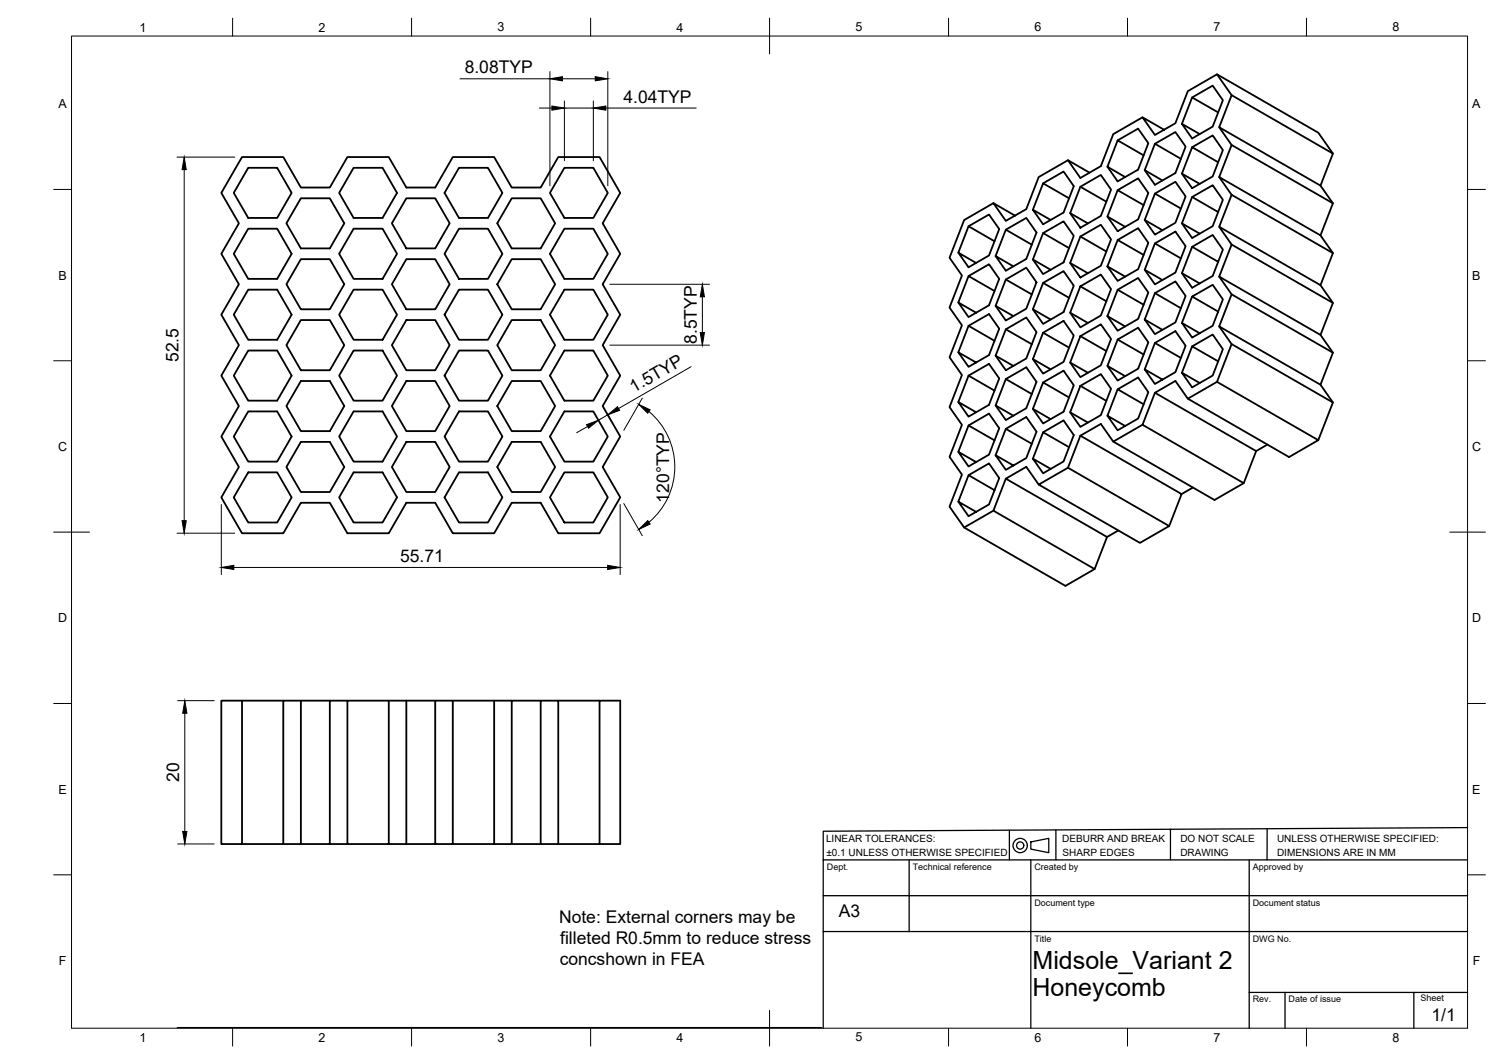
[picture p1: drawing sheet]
<svg xmlns="http://www.w3.org/2000/svg" width="420mm" height="297mm" viewBox="0 0 420 297" stroke-linecap="round" stroke-linejoin="round" font-family="sans-serif">
<!-- layer: Visible -->
<g fill="none" stroke="#000" stroke-width=".51">
<path d="M312.2 39.2l5.7-3.3 2.9 4.1-2.9 7.4-5.7 3.2-2.8-4M319.2 32.8l-8.2 4.7-3.5 8.9-5.7 3.3-3.5-5 6.1 3.5M325.2 36.2l-6-3.4 3.4 4.9 5.8-3.3 3.4-9 8.2-4.6 28.3 16.2 4.1 5.9M333 27.2l5.8-3.3 2.8 4.1-2.8 7.4-5.8 3.3-2.8-4.1 5 2.8M340 20.8l4.1 5.8 28.3 16.3-3.5 8.9M340.3 31.4l-7.3-4.2-2.8 7.4M340.6 35.5l3.5 5 28.3 16.3-3.5 8.9M344.1 26.6l-3.5 8.9 28.3 16.3 3.5 5M67.6 43.8h11.5l5 8.6h8l4.9-8.6h11.6l4.9 8.6h8.1l4.9-8.6h11.5l5 8.6h8l5-8.6h11.5l5.8 10.1-4.9 8.4 4.9 8.6-4.9 8.5 4.9 8.4-4.9 8.6 4.9 8.5-4.9 8.5 4.9 8.5-4.9 8.5 4.9 8.5-5.8 10h-11.5l-5-8.5h-8l-5 8.5h-11.5l-4.9-8.5h-8.1l-4.9 8.5h-11.6l-4.9-8.5h-8l-5 8.5h-11.5l-5.8-10 4.9-8.5-4.9-8.5 4.9-8.5-4.9-8.5 4.9-8.5-4.9-8.6 4.9-8.4-4.9-8.5 4.9-8.6-4.9-8.4zM69.3 46.8h8.1l4.1 7.1-4.1 6.9h-8.1l-4-6.9zM84.1 55.4h8l4.1 6.9-4.1 7h-8l-4.1-7zM98.8 46.8h8.1l4 7.1-4 6.9h-8.1l-4.1-6.9z"/>
<path d="M113.5 55.4h8.1l4 6.9-4 7h-8.1l-4-7zM128.2 46.8h8.1l4.1 7.1-4.1 6.9h-8.1l-4-6.9zM143 55.4h8l4.1 6.9-4.1 7h-8l-4.1-7zM157.7 46.8h8.1l4 7.1-4 6.9h-8.1l-4.1-6.9zM277.5 56.7l-8.2 4.7-4 10.6 3.4 4.9-3.4 9 3.4 4.9-3.4 8.9 3.4 5-3.4 9 3.4 4.9-3.4 9 3.4 4.9-3.4 8.9 4 5.9 28.3 16.3 8.2-4.7-28.3-16.3 3.5-9M291.4 51.2l5.7-3.3 2.9 4.1-2.9 7.3-5.7 3.3-2.9-4 5 2.8M298.3 44.7l-8.1 4.7-3.5 9-5.7 3.3-3.5-5 6 3.5M298.7 55.4l-7.3-4.2-2.9 7.4M299 59.5l4.9 2.9M301.8 52.1l5.7-3.3 2.9 4.1-2.9 7.4-5.7 3.3-2.8-4.1zM301.8 52.1l7.3 4.2M312.2 53.1l5.7-3.3 2.9 4.1-2.9 7.3-5.7 3.3-2.8-4z"/>
<path d="M312.2 53.1l7.3 4.2M319.5 43.4l-7.3-4.2-2.8 7.4 4.9 2.8M322.6 40.1l5.8-3.2 2.8 4-2.8 7.4-5.8 3.3-2.8-4.1M322.6 54l5.8-3.3 2.8 4.1-2.8 7.4-5.8 3.3-2.8-4.1zM322.6 54l7.3 4.2M329.9 44.3l-7.3-4.2-2.8 7.4 4.9 2.9M333 41.1l5.8-3.3 2.8 4.1-2.8 7.4-5.8 3.2-2.8-4M333 55l-2.8 7.4 5 2.8M340.3 45.3l-7.3-4.2-2.8 7.4 5 2.8M340.3 59.2l-7.3-4.2 5.8-3.3 2.8 4.1-2.8 7.3-5.8 3.3-2.8-4M340.6 49.4l3.5 5 28.3 16.3-3.5 8.9M344.1 54.4l-3.5 8.9 28.3 16.3 3.5 5"/>
<path d="M344.1 40.5l-3.5 8.9 28.3 16.3 3.5 5M69.3 63.8h8.1l4.1 7.1-4.1 7h-8.1l-4-7zM84.1 72.4h8l4.1 7-4.1 6.9h-8l-4.1-6.9zM98.8 63.8h8.1l4 7.1-4 7h-8.1l-4.1-7zM113.5 72.4h8.1l4 7-4 6.9h-8.1l-4-6.9zM128.2 63.8h8.1l4.1 7.1-4.1 7h-8.1l-4-7zM143 72.4h8l4.1 7-4.1 6.9h-8l-4.1-6.9zM157.7 63.8h8.1l4 7.1-4 7h-8.1l-4.1-7zM270.6 63.2l5.7-3.3 2.8 4.1-2.8 7.3-5.7 3.3-2.9-4.1 5 2.9M270.6 77.1l5.7-3.3 2.8 4.1-2.8 7.3-5.7 3.3-2.9-4.1 5 2.9M277.8 67.4l-7.2-4.2-2.9 7.3M281 64.1l5.7-3.3 2.9 4.1-2.9 7.4-5.7 3.3-2.9-4.1 5 2.9"/>
<path d="M281 78l5.7-3.3 2.9 4.1-2.9 7.4-5.7 3.3-2.9-4.1zM281 78l7.2 4.2M288.2 68.3l-7.2-4.2-2.9 7.4M288.5 72.4l5 2.9M291.4 79l5.7-3.3 2.9 4.1-2.9 7.3-5.7 3.3-2.9-4.1zM291.4 65.1l5.7-3.3 2.9 4.1-2.9 7.3-5.7 3.3-2.9-4.1zM291.4 65.1l7.3 4.2M291.4 79l7.3 4.1M299 73.4l4.9 2.9M301.8 66l5.7-3.3 2.9 4.1-2.9 7.4-5.7 3.3-2.8-4.1zM301.8 79.9l5.7-3.2 2.9 4-2.9 7.4-5.7 3.3-2.8-4.1zM301.8 66l7.3 4.2"/>
<path d="M301.8 79.9l7.3 4.2M309.4 60.5l4.9 2.8M309.4 74.4l4.9 2.8M312.2 67l5.7-3.3 2.9 4.1-2.9 7.3-5.7 3.3-2.8-4zM312.2 67l7.3 4.2M319.8 61.4l4.9 2.9M319.8 75.3l4.9 2.9M322.6 68l5.8-3.3 2.8 4-2.8 7.4-5.8 3.3-2.8-4.1zM322.6 68l7.3 4.1M333 68.9l-2.8 7.4 5 2.8M340.3 73.1l-7.3-4.2 5.8-3.3 2.8 4.1-2.8 7.4-5.8 3.2-2.8-4M340.6 77.2l3.5 5 28.3 16.3-3.5 8.9"/>
<path d="M340.6 63.3l3.5 5 28.3 16.3-3.5 8.9M344.1 68.3l-3.5 8.9 28.3 16.3 3.5 5M69.3 97.9h8.1l4.1 7-4.1 7h-8.1l-4-7zM69.3 80.9h8.1l4.1 6.9-4.1 7.1h-8.1l-4-7.1zM84.1 89.4h8l4.1 7-4.1 7h-8l-4.1-7zM98.8 80.9h8.1l4 6.9-4 7.1h-8.1l-4.1-7.1zM98.8 97.9h8.1l4 7-4 7h-8.1l-4.1-7zM113.5 89.4h8.1l4 7-4 7h-8.1l-4-7zM128.2 80.9h8.1l4.1 6.9-4.1 7.1h-8.1l-4-7.1zM128.2 97.9h8.1l4.1 7-4.1 7h-8.1l-4-7zM143 89.4h8l4.1 7-4.1 7h-8l-4.1-7zM157.7 80.9h8.1l4 6.9-4 7.1h-8.1l-4.1-7.1z"/>
<path d="M157.7 97.9h8.1l4 7-4 7h-8.1l-4.1-7zM270.6 91l5.7-3.3 2.8 4.1-2.8 7.3-5.7 3.3-2.9-4.1 5 2.9M277.8 95.2l-7.2-4.2-2.9 7.3M277.8 81.2l-7.2-4.1-2.9 7.3M278.1 85.4l5 2.9M278.1 99.3l5 2.9M281 91.9l5.7-3.3 2.9 4.1-2.9 7.4-5.7 3.3-2.9-4.1zM281 91.9l7.2 4.2M288.5 86.3l5 2.9M291.4 92.9l5.7-3.3 2.9 4.1-2.9 7.3-5.7 3.3-2.9-4zM291.4 92.9l7.3 4.2M299 87.3l4.9 2.9"/>
<path d="M301.8 93.8l5.7-3.3 2.9 4.1-2.9 7.4-5.7 3.3-2.8-4.1zM301.8 93.8l7.3 4.2M309.4 88.3l4.9 2.8M312.2 94.8l5.7-3.3 2.9 4.1-2.9 7.3-5.7 3.3-2.8-4zM312.2 80.9l5.7-3.3 2.9 4.1-2.9 7.3-5.7 3.3-2.8-4zM312.2 94.8l7.3 4.2M312.2 80.9l7.3 4.2M319.8 89.2l4.9 2.9M322.6 81.8l5.8-3.2 2.8 4-2.8 7.4-5.8 3.3-2.8-4.1zM322.6 95.7l-2.8 7.4M322.6 81.8l7.3 4.2M329.9 99.9l-7.3-4.2 5.8-3.3 2.8 4.1-2.8 7.4-5.8 3.3-2.8-4.1 4.9 2.9"/>
<path d="M333 96.7l5.8-3.3 2.8 4.1-2.8 7.3-5.8 3.3-2.8-4 5 2.8M333 82.8l-2.8 7.4M340.3 87l-7.3-4.2 5.8-3.3 2.8 4.1-2.8 7.4-5.8 3.2-2.8-4 5 2.8M340.6 91.1l3.5 5 28.3 16.3-4.1 10.5M344.1 96.1l-4.1 10.5 28.3 16.3-8.2 4.7-28.3-16.3-3.4-5-5.8 3.4 28.3 16.2-3.4 9M344.1 82.2l-3.5 8.9 28.3 16.3 3.5 5M69.3 114.9h8.1l4.1 7-4.1 7h-8.1l-4-7zM84.1 106.4h8l4.1 7-4.1 7h-8l-4.1-7zM98.8 114.9h8.1l4 7-4 7h-8.1l-4.1-7zM113.5 106.4h8.1l4 7-4 7h-8.1l-4-7zM128.2 114.9h8.1l4.1 7-4.1 7h-8.1l-4-7zM143 106.4h8l4.1 7-4.1 7h-8l-4.1-7z"/>
<path d="M157.7 114.9h8.1l4 7-4 7h-8.1l-4.1-7zM270.6 118.8l5.7-3.3 2.8 4.1-2.8 7.3-5.7 3.3-2.9-4.1 5 2.9M270.6 104.9l5.7-3.3 2.8 4-2.8 7.4-5.7 3.3-2.9-4.1 5 2.9M277.8 109.1l-7.2-4.2-2.9 7.3M281 119.7l5.7-3.3 2.9 4.1-2.9 7.4-5.7 3.3-2.9-4.1 5 2.8M281 105.8l5.7-3.3 2.9 4.1-2.9 7.4-5.7 3.3-2.9-4.1M288.2 110l-7.2-4.2-2.9 7.4 5 2.9M288.5 100.3l5 2.8M291.4 106.8l5.7-3.3 2.9 4.1-2.9 7.3-5.7 3.3-2.9-4.1M298.7 111l-7.3-4.2-2.9 7.3 5 2.9M299 101.2l4.9 2.9M299 115.1l4.9 2.9"/>
<path d="M301.8 107.7l5.7-3.3 2.9 4.1-2.9 7.4-5.7 3.3-2.8-4.1zM301.8 107.7l7.3 4.2M309.4 102.2l4.9 2.8M312.2 108.7l-2.8 7.4M319.2 118.6l-8.2 4.7M319.5 112.9l-7.3-4.2 5.7-3.3 2.9 4.1-2.9 7.3-5.7 3.3-2.8-4 4.9 2.8M322.6 109.7l-3.4 8.9 28.3 16.3-8.2 4.7-28.3-16.3-3.5-5-5.7 3.3M340 106.6l-8.2 4.7M340.3 100.9l-7.3-4.2-2.8 7.4M69.3 131.9h8.1l4.1 7-4.1 7h-8.1l-4-7zM84.1 123.4h8l4.1 7-4.1 7h-8l-4.1-7zM98.8 131.9h8.1l4 7-4 7h-8.1l-4.1-7z"/>
<path d="M113.5 123.4h8.1l4 7-4 7h-8.1l-4-7zM128.2 131.9h8.1l4.1 7-4.1 7h-8.1l-4-7zM143 123.4h8l4.1 7-4.1 7h-8l-4.1-7zM157.7 131.9h8.1l4 7-4 7h-8.1l-4.1-7zM270.6 132.7l-2.9 7.3M277.8 136.8l-7.2-4.1 5.7-3.3 2.8 4.1-2.8 7.3-5.7 3.3-2.9-4.1 5 2.9M277.8 122.9l-7.2-4.1-2.9 7.3M288.2 123.9l-7.2-4.2-2.9 7.4M290.2 135.3l8.1-4.7 28.3 16.3-8.1 4.7zM290.2 135.3l-3.5-5-5.7 3.3 28.3 16.3-3.5 9M291.4 120.7l5.7-3.3 2.9 4.1-2.9 7.3-5.7 3.3-2.9-4.1 5 2.9M298.7 124.8l-7.3-4.1-2.9 7.3"/>
<path d="M301.8 121.6l28.3 16.3-3.5 9M301.8 121.6l-3.5 9M333.2 136.1l-3.1 1.8M354.1 124.1l-3.2 1.8M277.5 142.6l-8.2 4.7M312.4 148.1l-3.1 1.8M61.8 195.6h5.8v40h-5.8zM67.6 195.6h11.5M84.1 195.6h-5v40h-11.5M92.1 195.6h-8v40h-5M97 195.6h11.6v40h-11.6zM97 195.6h-4.9v40h-8"/>
<path d="M108.6 195.6h13M113.5 195.6v40h-4.9M121.6 195.6h4.9v40h-4.9zM126.5 195.6h11.5M143 195.6h-5v40h-11.5M151 195.6h5v40h-5zM151 195.6h-8v40h-5M156 195.6h11.5M92.1 235.6h4.9M113.5 235.6h8.1M143 235.6h8M156 235.6h11.5v-40h5.8v40h-5.8"/>
</g>
<!-- layer: Border -->
<g fill="none" stroke="#000" stroke-width=".28">
<path d="M20 10.1h390v276.9h-390zM65 5.1v5M115 5.1v5M165 5.1v5M215 5.1v10M265 5.1v5M315 5.1v5M365 5.1v5M15 52.9h5M410 52.9h5M15 100.7h5M410 100.7h5"/>
<path d="M15 148.6h10M405 148.6h10M15 196.4h5M410 196.4h5M15 244.2h5M410 244.2h5M65 287v5M115 287v5M165 287v5M215 282.1v9.9M265 287v5M315 287v5"/>
<path d="M365 287v5"/>
</g>
<!-- layer: TitleBlock -->
<g fill="none" stroke="#000" stroke-width=".36">
<path d="M282 231.8v8.3M288 235l5-1v4l-5-.9zM295 231.7v8.4M327 231.5v8.6M354 231.4v8.7M410 231l-180 1.1v8M230 250h180M254 240.1v20M288 240.1v46.9M349 240.1v46.9M410 240.1h-180v46.9M230 260.1h180"/>
<path d="M349 277.1h61M359 277.1v9.9M395 277.1v9.9M49.5 286.9h180"/>
<circle cx="285" cy="236" r="2"/>
<circle cx="285" cy="236" r="1.01"/>
</g>
<!-- layer: FD_Dimensions -->
<g fill="none" stroke="#000" stroke-width=".28">
<path d="M153.6 20v31.9M169.8 20v31.9M128.5 22h25.1M150.7 30.2h3.5M157.1 22h9.2M157.7 28.2v16.7M157.7 30.2h8.1M165.8 28.2v16.7M169.2 30.2h25.3M49.4 43.9h16.2M51.5 47.4v98M170.3 79.4h27.9"/>
<path d="M170.3 96.4h27.9M196.2 82.9v9.9M164.1 119.1l-3 1.7M166.2 115.6h.1M169.4 115.1l1.4 2.4M169.8 115.8l-2.6 1.5M179.4 111.2l-5.1 8.9M181.3 114.9a20.2 20.2 0 0 1 0 30.9M193.1 102.4l-20.3 11.7M49.4 148.9h16.2M61.8 140.9v19.5M65.3 158.4h104.5"/>
<path d="M173.2 140.9v19.5M174.3 140.6l5.1 8.9M49.6 195.6h10.2M51.6 199.1v33M49.6 235.6h10.2"/>
</g>
<g fill="#000" stroke="#000" stroke-width=".28">
<path d="M154.2 29.6l3.5 .6-3.5 .6zM153.6 22l3.5-.6v1.2zM166.3 21.4l3.5 .6-3.5 .6zM165.8 30.2l3.4-.6v1.2zM51.5 43.9l.5 3.5h-1.1zM195.6 92.8h1.2l-.6 3.6zM196.2 79.4l.6 3.5h-1.2zM163.9 118.6l3.3-1.3-2.8 2.3zM169.8 115.8l2.7-2.3 .6 1.1zM178.4 112.9l3.2 1.5-.6 1zM50.9 145.4h1.1l-.5 3.5zM61.8 158.4l3.5-.6v1.2z"/>
<path d="M169.8 157.8l3.4 .6-3.4 .6zM178.4 147.8l2.6-2.5 .6 1zM51.6 195.6l.6 3.5h-1.2zM51 232.1h1.2l-.6 3.5z"/>
</g>
<g font-size="7">
<text x="288.5" y="270.6">Midsole_Variant 2</text>
<text x="288.4" y="278.1">Honeycomb</text>
</g>
<g font-size="4.9">
<text x="129.8" y="20.4">8.08TYP</text>
<text x="174.2" y="28.6">4.04TYP</text>
<text x="194.6" y="96" transform="rotate(-90 194.6 96)">8.5TYP</text>
<text x="49.9" y="101.1" transform="rotate(-90 49.9 101.1)">52.5</text>
<text x="177" y="109.8" transform="rotate(-30 177 109.8)">1.5TYP</text>
<text x="186.9" y="140.3" transform="rotate(-90 186.9 140.3)">120°TYP</text>
<text x="111.8" y="156.9">55.71</text>
<text x="50.1" y="218.3" transform="rotate(-90 50.1 218.3)">20</text>
<text x="156.2" y="257.6">Note: External corners may be</text>
<text x="234.3" y="255.9">A3</text>
<text x="156.5" y="263.5">filleted R0.5mm to reduce stress</text>
<text x="156.4" y="269.4">concshown in FEA</text>
<text x="399.9" y="285.1">1/1</text>
</g>
<g font-size="3.5">
<text x="39" y="8.8">1</text>
<text x="89" y="8.8">2</text>
<text x="139" y="8.8">3</text>
<text x="189" y="8.8">4</text>
<text x="239" y="8.8">5</text>
<text x="289" y="8.8">6</text>
<text x="339" y="8.8">7</text>
<text x="389" y="8.8">8</text>
<text x="16.3" y="30.2">A</text>
<text x="411.3" y="30.2">A</text>
<text x="16.3" y="78">B</text>
<text x="411.3" y="78">B</text>
<text x="16.2" y="125.9">C</text>
<text x="411.2" y="125.9">C</text>
<text x="16.2" y="173.7">D</text>
<text x="411.2" y="173.7">D</text>
<text x="16.3" y="221.6">E</text>
<text x="411.3" y="221.6">E</text>
<text x="16.4" y="269.4">F</text>
<text x="411.4" y="269.4">F</text>
<text x="39" y="290.8">1</text>
<text x="89" y="290.8">2</text>
<text x="139" y="290.8">3</text>
<text x="189" y="290.8">4</text>
<text x="239" y="290.8">5</text>
<text x="289" y="290.8">6</text>
<text x="339" y="290.8">7</text>
<text x="389" y="290.8">8</text>
</g>
<g font-size="2.8">
<text x="230.8" y="235.1">LINEAR TOLERANCES:</text>
<text x="230.9" y="239">±0.1 UNLESS OTHERWISE SPECIFIED</text>
<text x="296.8" y="235">DEBURR AND BREAK</text>
<text x="296.9" y="238.9">SHARP EDGES</text>
<text x="329.8" y="235.1">DO NOT SCALE</text>
<text x="329.8" y="239">DRAWING</text>
<text x="356.8" y="235.1">UNLESS OTHERWISE SPECIFIED:</text>
<text x="356.8" y="239">DIMENSIONS ARE IN MM</text>
</g>
<g font-size="2.5">
<text x="231" y="242.9">Dept.</text>
<text x="255" y="242.9">Technical reference</text>
<text x="289" y="242.9">Created by</text>
<text x="350" y="242.9">Approved by</text>
<text x="289" y="252.8">Document type</text>
<text x="350" y="252.8">Document status</text>
<text x="289" y="262.9">Title</text>
<text x="350" y="262.9">DWG No.</text>
<text x="350" y="279.9">Rev.</text>
<text x="360" y="279.9">Date of issue</text>
<text x="396.8" y="279.6">Sheet</text>
</g>
</svg>
